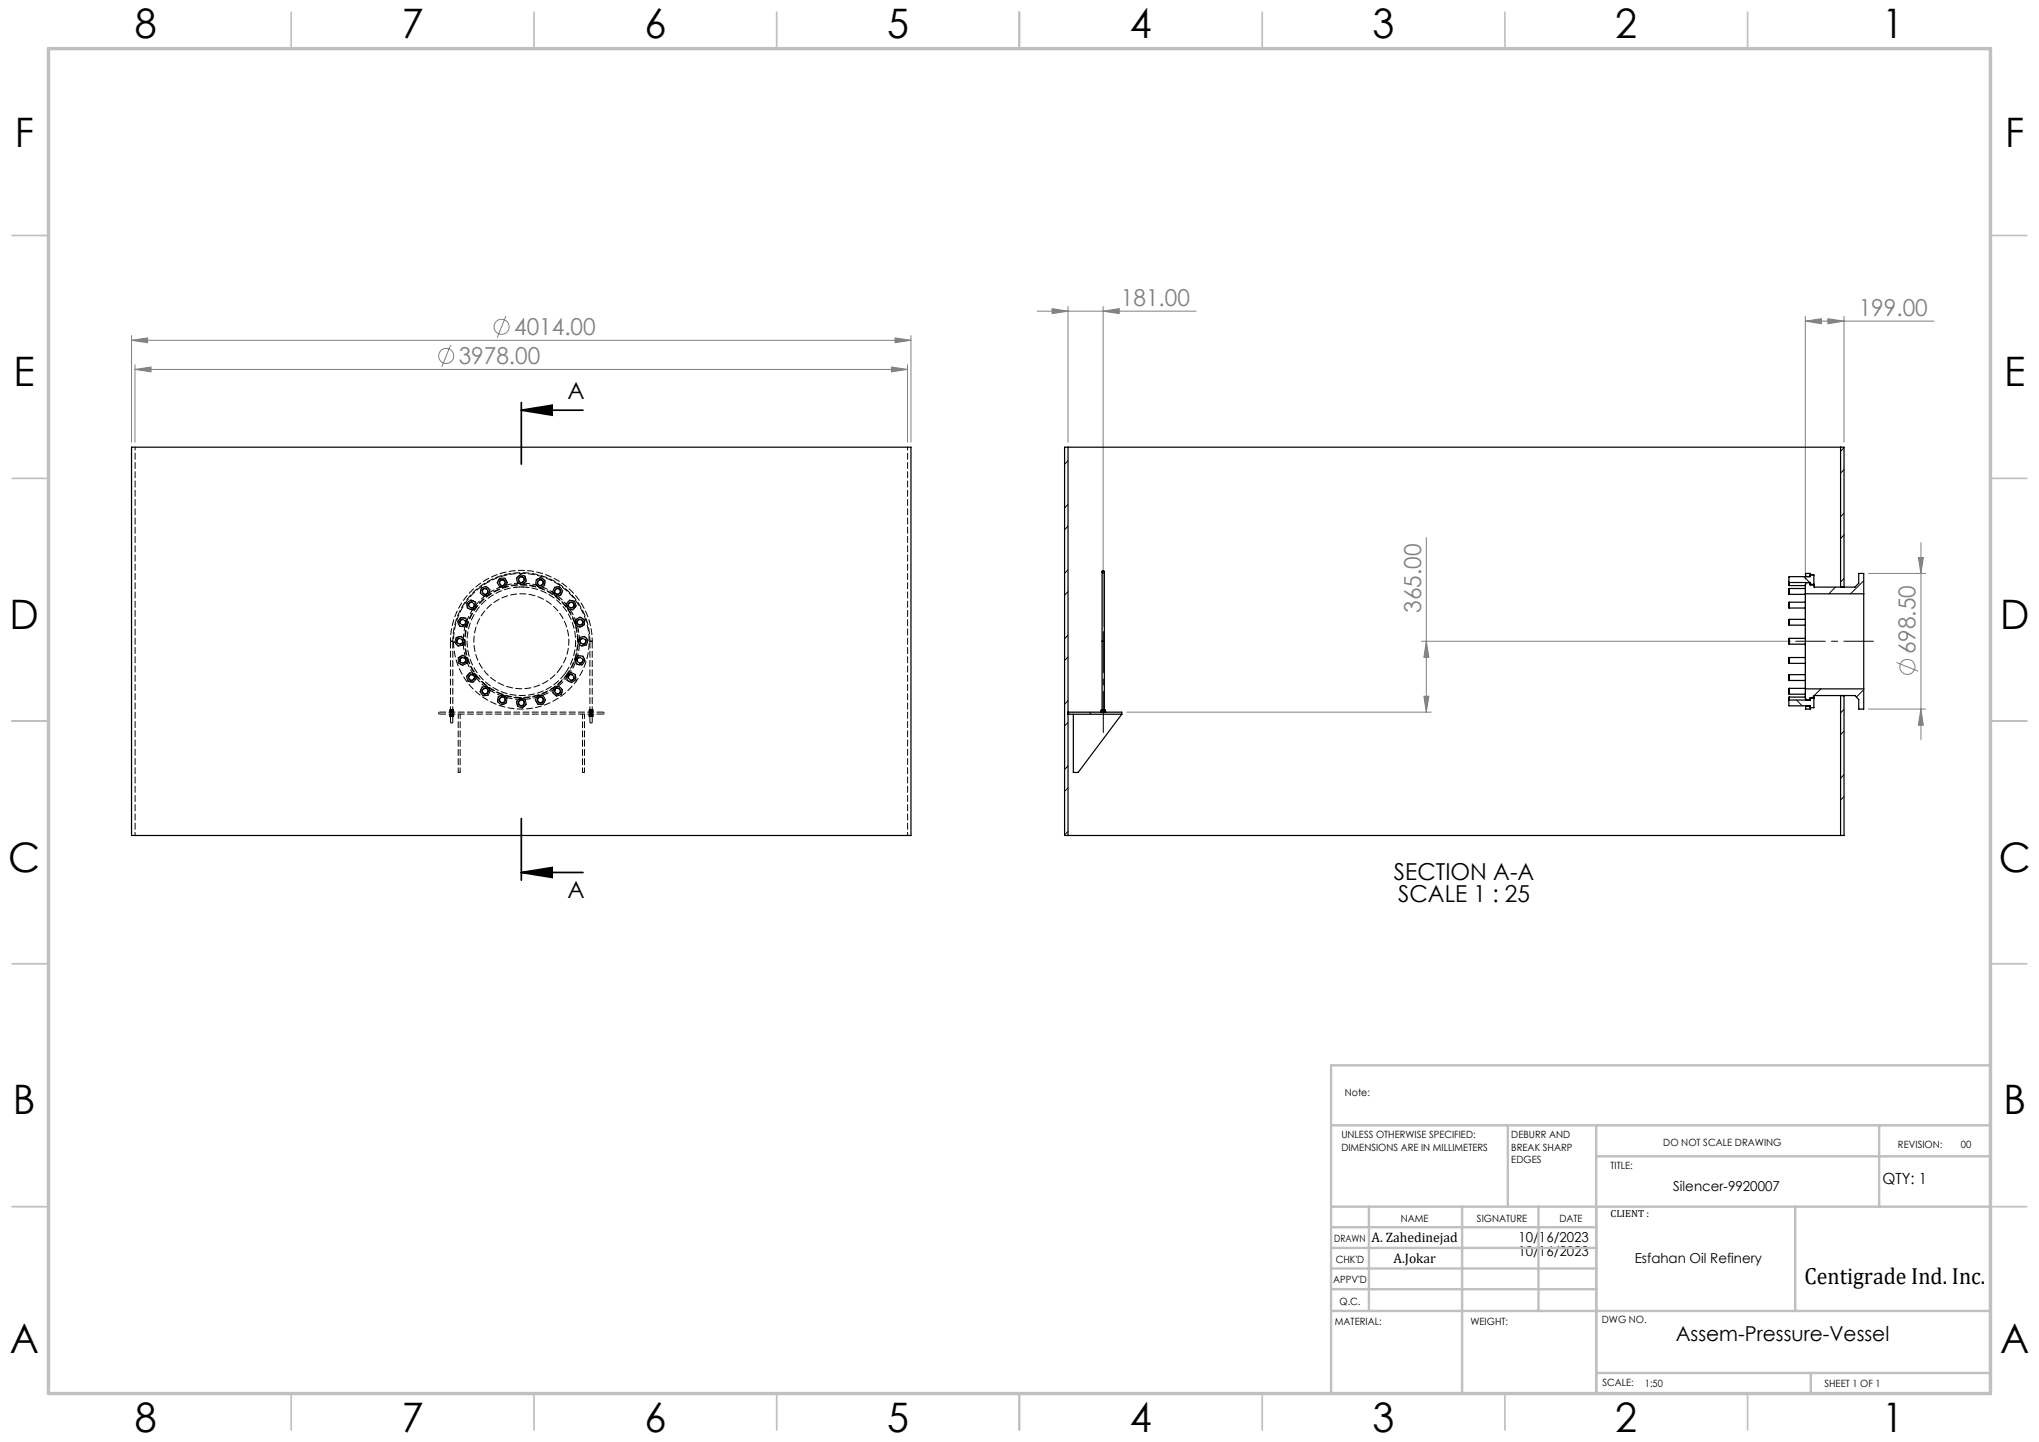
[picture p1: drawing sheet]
<svg xmlns="http://www.w3.org/2000/svg" width="420mm" height="297mm" viewBox="0 0 420 297" stroke-linecap="round" stroke-linejoin="round" font-family="sans-serif">
<g fill="none" stroke="#808080" stroke-width=".21">
<path d="M27.1 70.1l3.3-.5v1zM27.1 69.1v22M27.1 70.1h160.5M27.8 76.1l3.3-.5v1zM27.8 75.1v16M27.8 76.1h159.1M92.8 71.1l-1.8 4.4M104.2 65.1l-1.8 4.4M183.6 75.6l3.3 .5-3.3 .5zM184.4 69.6l3.2 .5-3.2 .5zM186.9 75.1v16M187.6 69.1v22"/>
<path d="M213.6 64.1h32.8M216.7 63.6l3.3 .5-3.3 .5zM220 63.1v28M227.2 64.1l3.3-.5v1zM227.2 63.1v66M371.9 66.1l3.3-.5v1.1zM371.9 65.2v54.2M371.9 66.1h26.5M376.5 65.6l3.3 .5-3.3 .6zM379.8 65.2v25.9M293.8 110.7v36M384.9 118.1h11.8"/>
<path d="M395.1 114.8h1.1l-.5 3.3zM395.7 111.8v40.6M292.8 132.1h76.1M293.8 132.1l.5 3.3h-1zM390.7 136.5l4.4 1.8M232.1 146.7h62.7M293.3 143.4h1l-.5 3.3zM384.9 146h11.8M395.7 146l.5 3.4h-1.1z"/>
<circle cx="91.9" cy="73.3" r="1.56"/>
<circle cx="103.3" cy="67.3" r="1.56"/>
<circle cx="392.9" cy="137.3" r="1.55"/>
</g>
<path d="M107.4 84.5l6.3-1v2zM107.4 84.5h12.7M107.4 82.9v12.7M107.4 179.7l6.3-1v2zM107.4 168.6v12.7M107.4 179.7h12.7" fill="none" stroke="#000" stroke-width=".35"/>
<path d="M227.3 130.1v20.8" fill="none" stroke="#000" stroke-width=".21" stroke-dasharray="15.2 1.3 1.3 1.3" stroke-dashoffset="6.7"/>
<path d="M385.9 132.1h-16" fill="none" stroke="#000" stroke-width=".21" stroke-dasharray="15.2 1.3 1.3 1.3" stroke-dashoffset="9.1"/>
<g fill="none" stroke="#c0c0c0" stroke-width=".35">
<path d="M60 2.5v7.5M110 2.5v7.5M160 2.5v7.5M210 2.5v7.5M260 2.5v7.5M310 2.5v7.5M360 2.5v7.5M2.5 48.5h7.5M410 48.5h7.5M2.5 98.5h7.5M410 98.5h7.5M2.5 148.5h7.5"/>
<path d="M410 148.5h7.5M2.5 198.5h7.5M410 198.5h7.5M2.5 248.5h7.5M410 248.5h7.5M60 287v7.5M110 287v7.5M160 287v7.5M210 287v7.5M260 287v7.5M310 287v7.5M360 287v7.5"/>
</g>
<g fill="none" stroke="#c0c0c0" stroke-width=".5">
<path d="M410 219.4h-135.8v67.4M274.2 231.8h135.8M310.6 231.8v16.7M328.8 231.8v55.2M328.8 238.2h81.2M387.1 231.8v16.7M274.2 248.5h135.8M274.2 257h54.6M274.2 252.8h54.6M282 248.5v21.5M301.2 248.5v38.3M316.9 248.5v21.5"/>
<path d="M369.8 248.5v21.5M274.2 265.5h54.6M274.2 261.3h54.6M274.2 270h135.8M328.8 282.8h81.2M373 282.8v4.2"/>
</g>
<path d="M10 10h400v277h-400z" fill="none" stroke="#c0c0c0" stroke-width=".7"/>
<path d="M107.4 84.5l6.3-1v2zM107.4 179.7l6.3-1v2z" fill="#000"/>
<g fill="#808080">
<path d="M183.6 75.6l3.3 .5-3.3 .5zM27.8 76.1l3.3-.5v1zM227.2 64.1l3.3-.5v1zM216.7 63.6l3.3 .5-3.3 .5z"/>
<path d="M27.1 70.1l3.3-.5v1zM184.4 69.6l3.2 .5-3.2 .5z"/>
<path d="M371.9 66.1l3.3-.5v1.1zM376.5 65.6l3.3 .5-3.3 .6z"/>
<path d="M395.1 114.8h1.1l-.5 3.3zM395.7 146l.5 3.4h-1.1zM293.8 132.1l.5 3.3h-1zM293.3 143.4h1l-.5 3.3z"/>
</g>
<g fill="none" stroke="#000" stroke-width=".25">
<path d="M27.1 92.1h160.5v80h-160.5zM220 92.1h159.1M220 92.1v80M220 92.1h-.7v80h.7M379.1 92.1v28.8M379.1 92.1h.7v28.8M227 117.7v14.4M227.5 117.7v14.4M368.5 119.9v.7M368.5 119.9v.1M368.5 120h4.4M368.5 120v.6"/>
<path d="M371.9 120h.1M371.9 118.7v.1M371.9 118.7v-.6h1v.6M371.9 118.7h1M372.9 118.7l-4.4 .1v1.1M373.6 118.4h-.7v.1M373.6 118.4l-.7 .1M373.6 118.4v.1M373.6 118.5v2M227 132.1h.5M227 132.1v14.2M227.5 132.1v14.2"/>
<path d="M368.5 121.2v1.2M368.5 124v1.2M368.5 127.6v1.2M368.5 131.5v1.2M368.5 139v1.2M368.5 135.4v1.2M368.5 121.2h3.4M368.5 122.4h3.4M368.5 120.6h3.4M368.5 124h3.4M368.5 125.2h3.4M368.5 127.6h3.4"/>
<path d="M368.5 128.8h3.4M368.5 131.5h3.4M368.5 132.7h3.4M368.5 139h3.4M368.5 135.4h3.4M368.5 136.6h3.4M371.9 122.3v19.6M371.9 122.3h12M371.9 120v2.3M371.9 120h1M372.9 120.3l.7 .1M372.9 120v.5h.8v.4h8.4l.8-.8v-2h1v4.2"/>
<path d="M372.9 120.3v.2M373.6 120.3v.2M373.6 120.3v.1M383.9 122.3v19.6M220 146.7h11.1v.4M220 147.1h11.1M221.1 147.1v12h1l9-12M226.8 146.3h.1M226.8 146.3v.4M226.9 146.7h.1M226.9 146.3h.2M226.9 146.3h.4"/>
<path d="M226.9 146.3h-.1M227.1 146.3v.4M227.3 146.3h-.2M227.3 146.3h.2M227.3 146.3h.3M227.5 146.3v.4M227.6 146.3h-.1M227.6 146.3v.4M227.6 146.3h.1M227.6 146.7h.1M368.5 144.3v1.1h4.4M368.5 141.8v1.2"/>
<path d="M368.5 143.6v.6M368.5 143.6v.7M368.5 141.8h3.4M368.5 143h3.4M368.5 143.6h3.4M368.5 140.2h3.4M368.5 144.2v.1M371.9 141.9v2.2M371.9 141.9h12M371.9 145.4h.1M371.9 144.1v.1M371.9 145.4v.6h1v-.6"/>
<path d="M371.9 144.1h1M371.9 145.4h1M372.9 144.1l-4.4 .1M372.9 143.8h.1M372.9 143.7v.2M372.9 143.8h.7M373.6 143.8h.1M373.6 143.8v.1M373.6 143.9v1.8h-.7M379.1 143.3v28.8M379.8 143.3v28.8h-.7M383.9 141.9v4.1h-1v-1.9l-.8-.8h-8.4v.4h-.8v.4"/>
<path d="M220 172.1h159.1"/>
<circle cx="227.2" cy="117.7" r=".25"/>
</g>
<g fill="none" stroke="#000" stroke-width=".21" stroke-dasharray="1.3 .6" stroke-dashoffset="-.1">
<path d="M103.5 119.5a.52 .52 0 0 1 .4 .7 .52 .52 0 0 1-.9 .1 .52 .52 0 0 1 .4-.8h.1M107.6 118.9a.52 .52 0 0 1 .2 .8 .52 .52 0 0 1-.9-.2 .52 .52 0 0 1 .6-.6h.1M111.6 119.6a.52 .52 0 0 1 0 .9 .52 .52 0 0 1-.8-.5 .52 .52 0 0 1 .7-.5l.1 .1M92.8 132.1v16.8M94.2 131.9a.52 .52 0 0 1 .9-.2 .52 .52 0 0 1-.2 .9 .52 .52 0 0 1-.7-.6v-.1M94.8 136a.52 .52 0 0 1 .7-.5 .52 .52 0 0 1 .1 .9 .52 .52 0 0 1-.8-.3v-.1M94.9 127.8a.52 .52 0 0 1 .9 .1 .52 .52 0 0 1-.5 .8 .52 .52 0 0 1-.5-.8l.1-.1M96.6 139.7a.52 .52 0 0 1 .6-.7 .52 .52 0 0 1 .3 .8 .52 .52 0 0 1-.8 0l-.1-.1M96.8 124.2a.52 .52 0 0 1 .8 .3 .52 .52 0 0 1-.6 .6 .52 .52 0 0 1-.3-.9h.1M99.8 121.3a.52 .52 0 0 1 .6 .6 .52 .52 0 0 1-.8 .3 .52 .52 0 0 1 .1-.9h.1M115.3 121.5a.52 .52 0 0 1-.4 .8 .52 .52 0 0 1-.5-.7 .52 .52 0 0 1 .8-.2l.1 .1M118 140a.52 .52 0 0 1-.9-.4 .52 .52 0 0 1 .7-.6 .52 .52 0 0 1 .2 .9v.1"/>
<path d="M118.2 124.4a.52 .52 0 0 1-.6 .7 .52 .52 0 0 1-.4-.8 .52 .52 0 0 1 .9 .1h.1M119.9 136.3a.52 .52 0 0 1-.9-.1 .52 .52 0 0 1 .5-.7 .52 .52 0 0 1 .4 .7v.1M120 128.2a.52 .52 0 0 1-.8 .4 .52 .52 0 0 1 0-.9 .52 .52 0 0 1 .8 .4v.1M120.6 132.2a.52 .52 0 0 1-.9 .2 .52 .52 0 0 1 .2-.8 .52 .52 0 0 1 .7 .6M121.5 132.1v16.8M93.3 148.9v-16.8M99.5 142.7a.52 .52 0 0 1 .3-.9 .52 .52 0 0 1 .6 .7 .52 .52 0 0 1-.8 .2h-.1M103.2 144.6a.52 .52 0 0 1 0-.9 .52 .52 0 0 1 .8 .5 .52 .52 0 0 1-.8 .4M107.2 145.3a.52 .52 0 0 1-.2-.9 .52 .52 0 0 1 .9 .2 .52 .52 0 0 1-.6 .7h-.1M111.3 144.7a.52 .52 0 0 1-.5-.8 .52 .52 0 0 1 .9-.1 .52 .52 0 0 1-.3 .9h-.1M115 142.8a.52 .52 0 0 1-.7-.5 .52 .52 0 0 1 .9-.4 .52 .52 0 0 1-.1 .9h-.1M122 148.9v-16.8"/>
</g>
<g fill="none" stroke="#000" stroke-width=".21" stroke-dasharray="1.3 .6" stroke-dashoffset=".7">
<path d="M103.5 119.4a.6 .6 0 0 1 .5 .9 .6 .6 0 0 1-1 0 .6 .6 0 0 1 .4-.9h.1M107.6 118.8a.6 .6 0 0 1 .2 1 .6 .6 0 0 1-1-.2 .6 .6 0 0 1 .7-.8h.1M111.7 119.5a.6 .6 0 0 1-.1 1 .6 .6 0 0 1-.9-.5 .6 .6 0 0 1 .9-.5h.1M94.1 131.9a.6 .6 0 0 1 1-.2 .6 .6 0 0 1-.2 .9 .6 .6 0 0 1-.8-.6v-.1M94.7 136a.6 .6 0 0 1 .9-.5 .6 .6 0 0 1 .1 1 .6 .6 0 0 1-1-.4v-.1M94.8 127.8a.6 .6 0 0 1 1 .1 .6 .6 0 0 1-.5 .8 .6 .6 0 0 1-.5-.8v-.1M96.5 139.7a.6 .6 0 0 1 .7-.8 .6 .6 0 0 1 .4 1 .6 .6 0 0 1-1-.1l-.1-.1M96.8 124.1a.6 .6 0 0 1 .9 .4 .6 .6 0 0 1-.8 .7 .6 .6 0 0 1-.2-1l.1-.1M99.7 121.2a.6 .6 0 0 1 .8 .7 .6 .6 0 0 1-.9 .4 .6 .6 0 0 1 .1-1v-.1M115.3 121.4a.6 .6 0 0 1-.4 1 .6 .6 0 0 1-.6-.8 .6 .6 0 0 1 1-.2M118.2 124.4a.6 .6 0 0 1-.6 .8 .6 .6 0 0 1-.4-.9 .6 .6 0 0 1 1 0v.1M120 136.4a.6 .6 0 0 1-1.1-.1 .6 .6 0 0 1 .6-.9 .6 .6 0 0 1 .5 .9v.1"/>
<path d="M120.1 128.2a.6 .6 0 0 1-.9 .5 .6 .6 0 0 1-.1-1 .6 .6 0 0 1 1 .4v.1M120.7 132.3a.6 .6 0 0 1-1 .2 .6 .6 0 0 1 .2-1 .6 .6 0 0 1 .8 .7v.1M99.4 142.7a.6 .6 0 0 1 .4-.9 .6 .6 0 0 1 .7 .7 .6 .6 0 0 1-1 .3l-.1-.1M103.1 144.6a.6 .6 0 0 1 .1-1 .6 .6 0 0 1 .9 .6 .6 .6 0 0 1-.9 .5l-.1-.1M107.2 145.3a.6 .6 0 0 1-.2-.9 .6 .6 0 0 1 1 .2 .6 .6 0 0 1-.7 .8l-.1-.1M111.3 144.8a.6 .6 0 0 1-.5-.9 .6 .6 0 0 1 1-.1 .6 .6 0 0 1-.4 .9l-.1 .1M115 142.9a.6 .6 0 0 1-.7-.6 .6 .6 0 0 1 .9-.4 .6 .6 0 0 1-.1 1h-.1M118 140a.6 .6 0 0 1-.9-.4 .6 .6 0 0 1 .7-.6 .6 .6 0 0 1 .3 1h-.1"/>
</g>
<g fill="none" stroke="#000" stroke-width=".21" stroke-dasharray="1.3 .6" stroke-dashoffset=".5">
<path d="M107.2 120a.64 .64 0 0 1-.3-1.1 .64 .64 0 0 1 1.1 .3 .64 .64 0 0 1-.7 .8h-.1M107.9 119.7a.63 .63 0 0 1-1.1 0 .63 .63 0 0 1 .6-1 .63 .63 0 0 1 .6 1h-.1M93 132.1h.3h-.5h.2M95.2 132.4a.63 .63 0 0 1-1.1 0 .63 .63 0 0 1 .6-1 .63 .63 0 0 1 .6 1h-.1M95.3 132.3a.64 .64 0 0 1-1.1 .2 .64 .64 0 0 1 .3-1 .64 .64 0 0 1 .8 .7v.1M95.8 128.5a.63 .63 0 0 1-1.1-.1 .63 .63 0 0 1 .6-.9 .63 .63 0 0 1 .6 .9l-.1 .1M95.8 136.4a.63 .63 0 0 1-1.1-.1 .63 .63 0 0 1 .6-.9 .63 .63 0 0 1 .6 .9l-.1 .1M95.8 128.5a.64 .64 0 0 1-1.1-.1 .64 .64 0 0 1 .6-.9 .64 .64 0 0 1 .6 .9l-.1 .1M96 136a.64 .64 0 0 1-1 .6 .64 .64 0 0 1-.1-1.1 .64 .64 0 0 1 1 .4l.1 .1M97.5 125.1a.64 .64 0 0 1-1-.4 .64 .64 0 0 1 .8-.7 .64 .64 0 0 1 .3 1.1h-.1M97.6 125a.63 .63 0 0 1-1.1-.1 .63 .63 0 0 1 .6-.9 .63 .63 0 0 1 .6 .9l-.1 .1M97.6 139.9a.63 .63 0 0 1-1.1-.1 .63 .63 0 0 1 .6-.9 .63 .63 0 0 1 .6 .9l-.1 .1"/>
<path d="M97.7 139.3a.64 .64 0 0 1-.7 .9 .64 .64 0 0 1-.4-1 .64 .64 0 0 1 1.1 .1M100.1 122.4a.64 .64 0 0 1-.8-.7 .64 .64 0 0 1 1-.4 .64 .64 0 0 1-.1 1.1h-.1M100.4 122.2a.63 .63 0 0 1-1-.1 .63 .63 0 0 1 .5-.9 .63 .63 0 0 1 .6 .9l-.1 .1M103.5 120.6a.64 .64 0 0 1-.6-.9 .64 .64 0 0 1 1.1-.1 .64 .64 0 0 1-.4 1h-.1M104 120.4a.63 .63 0 0 1-1.1-.1 .63 .63 0 0 1 .6-.9 .63 .63 0 0 1 .5 .9v.1M110.9 120.5a.64 .64 0 0 1 .1-1.1 .64 .64 0 0 1 1 .6 .64 .64 0 0 1-1 .6l-.1-.1M111.8 120.4a.63 .63 0 0 1-1.1-.1 .63 .63 0 0 1 .6-.9 .63 .63 0 0 1 .6 .9l-.1 .1M114.3 122.2a.64 .64 0 0 1 .5-1 .64 .64 0 0 1 .7 .8 .64 .64 0 0 1-1.1 .2h-.1M115.4 122.2a.63 .63 0 0 1-1.1-.1 .63 .63 0 0 1 .6-.9 .63 .63 0 0 1 .5 .9v.1M116.8 138.9a11.6 11.6 0 0 0-7.9-18.3 11.6 11.6 0 0 0-12.3 15.7 11.6 11.6 0 0 0 19.7 3.2l.5-.6M117.1 124.8a.64 .64 0 0 1 .7-.8 .64 .64 0 0 1 .4 1 .64 .64 0 0 1-1.1-.1v-.1M117.3 139a.64 .64 0 0 1 1 .4 .64 .64 0 0 1-.8 .7 .64 .64 0 0 1-.3-1l.1-.1"/>
<path d="M118.2 139.9a.63 .63 0 0 1-1.1-.1 .63 .63 0 0 1 .6-.9 .63 .63 0 0 1 .5 .9v.1M118.2 125a.63 .63 0 0 1-1.1-.1 .63 .63 0 0 1 .6-.9 .63 .63 0 0 1 .5 .9v.1M118.8 128.2a.64 .64 0 0 1 1-.6 .64 .64 0 0 1 0 1.1 .64 .64 0 0 1-1-.5M119 135.6a.64 .64 0 0 1 1 .1 .64 .64 0 0 1-.5 .9 .64 .64 0 0 1-.6-.9l.1-.1M119.5 131.9a.64 .64 0 0 1 1-.3 .64 .64 0 0 1-.2 1.1 .64 .64 0 0 1-.8-.7v-.1M120 136.4a.63 .63 0 0 1-1.1-.1 .63 .63 0 0 1 .6-.9 .63 .63 0 0 1 .5 .9v.1M120 128.5a.63 .63 0 0 1-1.1-.1 .63 .63 0 0 1 .6-.9 .63 .63 0 0 1 .5 .9v.1M120.6 132.4a.63 .63 0 0 1-1.1 0 .63 .63 0 0 1 .6-1 .63 .63 0 0 1 .6 1h-.1M121.7 132.1h-.2h.5h-.3M100.4 142.7a.63 .63 0 0 1-1-.1 .63 .63 0 0 1 .5-.9 .63 .63 0 0 1 .6 .9l-.1 .1M100.4 142a.64 .64 0 0 1-.4 1 .64 .64 0 0 1-.7-.9 .64 .64 0 0 1 1.1-.2v.1M103.8 143.6a.64 .64 0 0 1 0 1.1 .64 .64 0 0 1-1-.6 .64 .64 0 0 1 1-.5"/>
<path d="M104 144.5a.63 .63 0 0 1-1.1-.1 .63 .63 0 0 1 .6-.9 .63 .63 0 0 1 .5 .9v.1M107.6 144.2a.64 .64 0 0 1 .2 1 .64 .64 0 0 1-1-.2 .64 .64 0 0 1 .7-.9l.1 .1M107.9 145.1a.63 .63 0 0 1-1.1 0 .63 .63 0 0 1 .6-1 .63 .63 0 0 1 .6 1h-.1M111.3 143.5a.64 .64 0 0 1 .6 .9 .64 .64 0 0 1-1.1 .1 .64 .64 0 0 1 .4-1h.1M111.8 144.5a.63 .63 0 0 1-1.1-.1 .63 .63 0 0 1 .6-.9 .63 .63 0 0 1 .6 .9l-.1 .1M114.7 141.7a.64 .64 0 0 1 .8 .8 .64 .64 0 0 1-1 .4 .64 .64 0 0 1 .1-1.1l.1-.1M115.4 142.7a.63 .63 0 0 1-1.1-.1 .63 .63 0 0 1 .6-.9 .63 .63 0 0 1 .5 .9v.1"/>
</g>
<g fill="none" stroke="#000" stroke-width=".21" stroke-dasharray="1.3 .6" stroke-dashoffset=".6">
<path d="M27.8 92.1v80M95.6 132.4a.92 .92 0 0 0-1.1-1.2 .92 .92 0 0 0-.5 1.4 .92 .92 0 0 0 1.5-.1l.1-.1M96.1 128.7a.92 .92 0 0 0-.7-1.5 .92 .92 0 0 0-1 1.3 .92 .92 0 0 0 1.6 .3l.1-.1M96.2 136a.92 .92 0 0 0-1.3-.8 .92 .92 0 0 0-.1 1.6 .92 .92 0 0 0 1.4-.7v-.1M97.7 125.4a.92 .92 0 0 0-.2-1.6 .92 .92 0 0 0-1.3 .8 .92 .92 0 0 0 1.4 .8h.1M98 139.3a.92 .92 0 0 0-1.5-.4 .92 .92 0 0 0 .3 1.5 .92 .92 0 0 0 1.2-1v-.1M100.2 122.7a.92 .92 0 0 0 .4-1.6 .92 .92 0 0 0-1.6 .4 .92 .92 0 0 0 1.1 1.2h.1M103.5 120.9a.92 .92 0 0 0 .8-1.3 .92 .92 0 0 0-1.6-.1 .92 .92 0 0 0 .6 1.4h.2M107.1 120.2a.92 .92 0 0 0 1.2-1 .92 .92 0 0 0-1.5-.6 .92 .92 0 0 0 .2 1.6h.1M110.8 120.7a.92 .92 0 0 0 1.4-.6 .92 .92 0 0 0-1.2-1 .92 .92 0 0 0-.3 1.6h.1M114.1 122.3a.92 .92 0 0 0 1.6-.1 .92 .92 0 0 0-.9-1.3 .92 .92 0 0 0-.8 1.3l.1 .1M116.8 124.9a.92 .92 0 0 0 1.5 .4 .92 .92 0 0 0-.4-1.6 .92 .92 0 0 0-1.1 1.1v.1"/>
<path d="M117.1 138.8a.92 .92 0 0 0 .2 1.6 .92 .92 0 0 0 1.3-.9 .92 .92 0 0 0-1.4-.8l-.1 .1M118.5 128.2a.92 .92 0 0 0 1.4 .8 .92 .92 0 0 0 .1-1.6 .92 .92 0 0 0-1.4 .6l-.1 .2M118.7 135.5a.92 .92 0 0 0 .6 1.4 .92 .92 0 0 0 1-1.2 .92 .92 0 0 0-1.5-.3l-.1 .1M119.2 131.8a.92 .92 0 0 0 1 1.2 .92 .92 0 0 0 .6-1.5 .92 .92 0 0 0-1.5 .2l-.1 .1M122 132.1a14.6 14.6 0 0 0-14.6-14.6 14.6 14.6 0 0 0-14.6 14.6M100.7 141.8a.92 .92 0 0 0-1.6 .1 .92 .92 0 0 0 .8 1.4 .92 .92 0 0 0 .8-1.4v-.1M104 143.4a.92 .92 0 0 0-1.4 .6 .92 .92 0 0 0 1.2 1 .92 .92 0 0 0 .3-1.5l-.1-.1M107.7 143.9a.92 .92 0 0 0-1.2 1 .92 .92 0 0 0 1.4 .6 .92 .92 0 0 0-.1-1.6h-.1M111.3 143.2a.92 .92 0 0 0-.8 1.4 .92 .92 0 0 0 1.6 .1 .92 .92 0 0 0-.7-1.5h-.1M114.6 141.5a.92 .92 0 0 0-.4 1.5 .92 .92 0 0 0 1.5-.4 .92 .92 0 0 0-1-1.2l-.1 .1M118.7 140.3a14 14 0 0 0-9.6-22.1 14 14 0 0 0-14.7 19 14 14 0 0 0 23.7 3.8l.6-.7M186.9 172.1v-80"/>
</g>
<g fill="none" stroke="#000" stroke-width=".21" stroke-dasharray="1.3 .6">
<path d="M102.4 120l.3 .5M102.7 119.5l-.3 .5M102.9 119.1l-.2 .4M103.5 119.1h-.6M104 119.1h-.5M104.3 119.5l-.3-.4M104.5 120l-.2-.5M106.4 119l.1 .6M106.5 119.6l.1 .5M106.8 118.7l-.4 .3M107.2 118.3l-.4 .4M107.7 118.5l-.5-.2"/>
<path d="M108.2 118.7l-.5-.2M108.3 119.2l-.1-.5M108.4 119.7l-.1-.5M110.4 119.9l-.1 .5M110.5 119.4l-.1 .5M110.9 119.2l-.4 .2M111.4 118.9l-.5 .3M111.9 119.3l-.5-.4M112.3 119.6l-.4-.3M93.7 132.3l.3 .4M93.8 131.8l-.1 .5M94 131.3l-.2 .5"/>
<path d="M94 132.7l.4 .4M94.3 128l.2 .5M94.4 133.1l.5-.1M94.4 136.5l.5 .3M94.4 136v.5M94.4 135.5v.5M94.5 128.5l.2 .5M94.5 131.2l-.5 .1M94.6 127.6l-.3 .4M94.7 129l.5 .1M94.9 136.8l.4 .3M94.9 135.2l-.5 .3"/>
<path d="M94.9 127.2l-.3 .4M94.9 133l.5-.1M95 131.1l-.5 .1M95.2 129.1h.5M95.3 137.1l.5-.3M95.3 134.9l-.4 .3M95.4 131.5l-.4-.4M95.4 132.9l.2-.5M95.4 127.2h-.5M95.6 132.4l.1-.5M95.7 131.9l-.3-.4M95.7 129.1l.4-.4"/>
<path d="M95.8 136.8l.4-.3M95.8 135.2l-.5-.3M95.9 127.3l-.5-.1M96.1 128.7l.3-.4M96.1 139.3l.1 .5M96.1 124.2l.1 .5M96.2 127.8l-.3-.5M96.2 124.7l.1 .5M96.2 136.5v-.5M96.2 136v-.5M96.2 135.5l-.4-.3M96.2 139.8l.2 .5"/>
<path d="M96.3 125.2l.4 .3M96.4 128.3l-.2-.5M96.4 138.9l-.3 .4M96.6 123.9l-.5 .3M96.7 125.5l.5 .2M96.8 138.5l-.4 .4M97 123.6l-.4 .3M97.2 125.7l.5-.3M97.3 138.6l-.5-.1M97.5 123.8l-.5-.2M97.7 125.4l.4-.4M97.8 138.8l-.5-.2"/>
<path d="M98 124l-.5-.2M98 139.3l-.2-.5M98 124.5v-.5M98.1 125l-.1-.5M98.2 139.8l-.2-.5M98.9 122.1l.4 .4M99 121.6l-.1 .5M99.1 121.1l-.1 .5M99.3 122.5l.4 .3M99.6 120.9l-.5 .2M99.7 122.8l.5-.1M100.1 120.8l-.5 .1"/>
<path d="M100.2 122.7l.5-.2M100.5 121.1l-.4-.3M100.7 122.5l.1-.5M100.8 122l.1-.5M100.9 121.5l-.4-.4M102.7 120.5l.2 .4M102.9 120.9h.6M103.5 120.9h.5M104 120.9l.3-.4M104.3 120.5l.2-.5M106.6 120.1l.5 .1M107.1 120.2l.5 .2"/>
<path d="M107.6 120.4l.4-.3M108 120.1l.4-.4M110.3 120.4l.5 .3M110.8 120.7l.4 .4M111.2 121.1l.5-.3M111.7 120.8l.5-.2M112.2 120.6v-.5M112.2 120.1l.1-.5M113.8 121.9l.3 .4M114 121.4l-.2 .5M114.1 122.3l.3 .5M114.2 120.9l-.2 .5"/>
<path d="M114.4 122.8l.6-.1M114.8 120.9h-.6M115 122.7h.5M115.3 120.8l-.5 .1M115.5 122.7l.2-.5M115.6 121.3l-.3-.5M115.7 122.2l.2-.5M115.9 121.7l-.3-.4M116.5 138.6l-.1 .1M116.6 124.4l.2 .5M116.7 139.1v.5M116.7 139.6l.1 .6"/>
<path d="M116.8 124.9l.2 .5M117 125.4l.5 .1M117 124l-.4 .4M117.1 138.8l-.4 .3M117.3 123.6l-.3 .4M117.5 125.5l.5 .1M117.6 138.5l-.5 .3M117.9 123.7l-.6-.1M118 125.6l.3-.4M118 138.7l-.4-.2M118.3 125.2l.4-.4M118.4 123.8l-.5-.1"/>
<path d="M118.4 135.9l.2 .5M118.5 138.9l-.5-.2M118.5 124.3l-.1-.5M118.5 128.2v.5M118.5 128.7l.5 .2M118.5 127.6v.6M118.6 139.4l-.1-.5M118.6 136.4l.2 .5M118.6 140v-.6M118.7 124.8l-.2-.5M118.7 135.5l-.3 .4M118.8 136.9h.6"/>
<path d="M119 128.9l.5 .3M119 127.4l-.5 .2M119 135l-.3 .5M119.1 132.3l.3 .4M119.2 131.8l-.1 .5M119.4 136.9l.5 .1M119.4 131.3l-.2 .5M119.4 132.7l.4 .4M119.5 129.2l.4-.3M119.5 127.1l-.5 .3M119.6 135.1l-.6-.1M119.8 133.1l.5-.1"/>
<path d="M119.9 131.2l-.5 .1M119.9 137l.3-.5M119.9 128.9l.5-.2M119.9 127.4l-.4-.3M120.1 135.1h-.5M120.2 136.5l.3-.4M120.3 133l.5-.1M120.3 135.6l-.2-.5M120.4 127.6l-.5-.2M120.4 128.2v-.6M120.4 128.7v-.5M120.4 131.1l-.5 .1"/>
<path d="M120.5 136.1l-.2-.5M120.8 131.5l-.4-.4M120.8 132.9l.2-.5M121 132.4l.1-.5M121.1 131.9l-.3-.4M90.4 147.1v-.4M92.6 147.5h.1M92.6 147.1v.4M92.6 146.7h.1M92.6 146.7v-.4M92.6 146.3l.2-.1M92.7 147.5h.1"/>
<path d="M92.7 147.1h.1M92.7 146.7h.1M92.7 146.2l-.1 .1M92.7 146.7h.2M92.7 146.7v-.4M92.7 146.3v-.1M92.7 147.5h.3M92.7 147.1h-.1M92.8 146.7h.5M92.8 148.9h.2M92.8 147.1h.1M92.8 146.2v.1"/>
<path d="M92.8 146.7h.1M92.8 146.7v.4M92.8 146.2l.2 .1M92.8 147.5h.2M92.8 147.1h-.1M92.8 147.1v.4M92.8 147.5h.4M92.8 146.6h.2M92.8 147.5h.1M92.8 146.6v.1M92.8 146.3v.3M92.9 146.2l-.2 .1"/>
<path d="M92.9 146.7h.2M92.9 146.2h-.2M93 146.6h.2M93 146.7v-.4M93 147.5h.3M93 147.5h.2M93 147.1h-.2M93 148.9h.3M93.1 146.7h.1M93.1 146.7v-.4M93.1 146.3l-.2-.1M93.2 146.2l-.2 .1"/>
<path d="M93.2 147.1h-.2M93.2 146.3h-.4M93.2 147.1h.1M93.2 147.5v-.4M93.2 146.3l.1-.1M93.2 146.6v-.3M93.2 147.5h.1M93.2 147.1v.4M93.2 146.7h.2M93.2 146.2l-.1 .1M93.2 146.2h-.3M93.3 147.1h-.5"/>
<path d="M93.3 147.5h-.1M93.3 147.1h.1M93.3 146.7l-.1-.1M93.3 146.7h.1M93.3 147.1v-.4M93.3 147.1h-.1M93.3 147.5h.1M93.4 146.3v-.1M93.4 146.3l-.2-.1M93.4 146.7v-.4M93.4 146.2v.1M93.4 146.2h-.2"/>
<path d="M93.4 147.1h.1M93.4 147.5h.1M93.4 146.7h.1M93.4 147.1h-.1M93.4 147.1v.4M94.4 159.1h.4M96.4 140.3l.5 .1M96.9 140.4l.5 .1M97.4 140.5l.4-.3M97.8 140.2l.4-.4M98.9 142.5l.3 .4M99.1 142l-.2 .5"/>
<path d="M99.2 142.9l.3 .4M99.3 141.5l-.2 .5M99.5 143.3h.5M99.8 141.4l-.5 .1M100 143.3l.5-.1M100.4 141.4h-.6M100.5 143.2l.3-.5M100.7 141.8l-.3-.4M100.8 142.7l.2-.5M101 142.2l-.3-.4M102.5 144.6l.4 .3M102.5 144.1v.5"/>
<path d="M102.6 143.5v.6M102.9 144.9l.5 .3M103.1 143.3l-.5 .2M103.4 145.2l.4-.2M103.6 143.1l-.5 .2M103.8 145l.5-.2M104 143.4l-.4-.3M104.3 144.8l.1-.6M104.4 144.2v-.5M104.4 143.7l-.4-.3M106.4 144.4l.1 .6M106.5 145l.1 .5"/>
<path d="M106.6 145.5l.5 .1M106.8 144.1l-.4 .3M107.1 145.6l.5 .2M107.2 143.7l-.4 .4M107.6 145.8l.4-.3M107.7 143.9l-.5-.2M108 145.5l.4-.4M108.2 144.1l-.5-.2M108.3 144.6l-.1-.5M108.4 145.1l-.1-.5M110.3 144.2l.2 .4M110.5 143.7l-.2 .5"/>
<path d="M110.5 144.6l.3 .5M110.8 145.1h.5M110.8 143.2l-.3 .5M111.3 145.1h.5M111.3 143.2h-.5M111.8 143.2h-.5M111.8 145.1l.3-.5M112.1 144.6l.3-.4M112.1 143.7l-.3-.5M112.4 144.2l-.3-.5M113.8 142.7l.4 .3M114 142.2l-.2 .5"/>
<path d="M114.1 141.6l-.1 .6M114.2 143l.4 .4M114.6 141.5l-.5 .1M114.6 143.4l.5-.2M115.1 141.3l-.5 .2M115.1 143.2l.5-.1M115.5 141.7l-.4-.4M115.6 143.1l.2-.6M115.8 142.5l.1-.5M115.9 142l-.4-.3M116.8 140.2l.5 .2M117.3 140.4l.5 .2"/>
<path d="M117.8 140.6l.4-.3M118.2 140.3l.4-.3M120 159.1h.4M121.3 147.5h.2M121.3 147.1v.4M121.4 147.5h.1M121.4 146.7h.1M121.4 146.7v-.4M121.4 146.3l.1-.1M121.4 147.1h.1M121.4 146.2v.1M121.4 147.5h-.1"/>
<path d="M121.4 146.7h.2M121.4 146.3v-.1M121.5 147.1h-.2M121.5 147.5h.1M121.5 147.5h-.1M121.5 147.1v.4M121.5 146.7h.5M121.5 146.2v.1M121.5 146.7h.1M121.5 147.1h.1M121.5 146.7v.4M121.5 146.2l.2 .1"/>
<path d="M121.5 146.6h.2M121.5 147.5h.3M121.5 146.6v.1M121.5 146.3v.3M121.6 147.1h-.1M121.6 147.1v.4M121.6 147.1h.2M121.6 146.2l-.2 .1M121.6 146.7h.2M121.6 146.2h-.2M121.7 146.6h.3M121.7 146.7v-.4"/>
<path d="M121.7 147.5h-.2M121.7 148.9h-.2M121.8 147.5h.2M121.8 147.1h-.3M121.8 147.5h-.2M121.8 147.5h-.3M121.8 147.1h.2M121.8 147.5h.3M121.8 146.7h.2M121.8 146.7v-.4M121.8 146.3l-.2-.1M121.9 146.2l-.2 .1"/>
<path d="M121.9 147.5h-.2M121.9 147.1v.4M122 146.3h-.5M122 147.1h-.5M122 146.3v-.1M122 146.6v-.3M122 147.1h.1M122 147.5v-.4M122 146.7h.1M122 146.2l-.2 .1M122 146.2h-.4M122 147.1h-.2"/>
<path d="M122 148.9h-.3M122 146.7v-.1M122 147.5h.1M122 147.1v-.4M122 147.1v.4M122 147.5h-.2M122 147.5h-.1M122.1 146.3v-.1M122.1 146.3l-.2-.1M122.1 146.7v-.4M122.1 147.5h.1M122.1 147.1h-.1"/>
<path d="M122.1 146.2v.1M122.1 146.2h-.1M122.1 146.7h.1M122.1 147.1h.1M122.1 146.3l-.1-.1M122.2 147.1h-.1M122.2 147.1v.4M122.2 147.5h-.2M124.4 147.1v-.4"/>
</g>
<path d="M94.4 159.1v-12M94.8 159.1v-12M120 159.1v-12M120.4 159.1v-12" fill="none" stroke="#000" stroke-width=".21" stroke-dasharray="1.3 .6" stroke-dashoffset=".3"/>
<path d="M116.4 138.6a11.2 11.2 0 0 0-7.6-17.6 11.2 11.2 0 0 0-11.8 15.1 11.2 11.2 0 0 0 18.9 3.2l.5-.7M124.4 147.1h-34M124.4 146.7h-34" fill="none" stroke="#000" stroke-width=".21" stroke-dasharray="1.3 .6" stroke-dashoffset="-.2"/>
<path d="M93.3 132.1a14.1 14.1 0 0 1 14.1-14.1 14.1 14.1 0 0 1 14.1 14.1M115.3 137.8a9.8 9.8 0 0 0-6.6-15.4 9.8 9.8 0 0 0-10.4 13.2 9.8 9.8 0 0 0 16.5 2.8l.5-.6" fill="none" stroke="#000" stroke-width=".21" stroke-dasharray="1.3 .6" stroke-dashoffset=".4"/>
<path d="M116.8 138.9a11.7 11.7 0 0 0-7.9-18.4 11.7 11.7 0 0 0-12.4 15.8 11.7 11.7 0 0 0 19.8 3.3l.5-.7" fill="none" stroke="#000" stroke-width=".21" stroke-dasharray="1.3 .6" stroke-dashoffset=".1"/>
<path d="M117.1 139.1a12 12 0 0 0-8.2-18.9 12 12 0 0 0-12.7 16.2 12 12 0 0 0 20.4 3.4l.5-.7" fill="none" stroke="#000" stroke-width=".21" stroke-dasharray="1.3 .6" stroke-dashoffset=".2"/>
<path d="M105.9 121l1.5-.1M107.4 120.9l1.6 .1" fill="none" stroke="#000" stroke-width=".21" stroke-dasharray="1.3 .6" stroke-dashoffset=".8"/>
<g fill="none" stroke="#000" stroke-width=".21">
<path d="M220 94.9l-.7 .7M379.8 92.2l-.7 .8M379.8 96.7l-.7 .7M220 103.9l-.7 .7M220 117.4l-.7 .7M220 108.4l-.7 .7M371.6 118.8l1.2 1.2M379.8 105.7l-.7 .7M379.8 119.2l-.7 .7M379.8 110.2l-.7 .7M383.9 119.6l-2.7 2.7M220 130.8l-.7 .7"/>
<path d="M220 121.8l-.7 .8M220 135.3l-.7 .7M372.9 120.1l.2 .3M378.1 120.9l-1.4 1.4M220 144.3l-.7 .7M220 157.8l-.7 .7M220 148.8l-.7 .7M220 146.8l.3 .3M224.4 146.7l.4 .4M370 144.2l1.2 1.2M372.9 144.1h-.1M373.7 143.3l-.4 .4"/>
<path d="M375.1 141.9l-1.4 1.4M379.8 146.1l-.7 .7M379.8 159.6l-.7 .7M379.8 150.6l-.7 .7M383.9 142.1l-1.5 1.5M220 171.2l-.7 .8M220 162.3l-.7 .7M379.8 164.1l-.7 .7"/>
</g>
<g font-size="8.4">
<text x="27.7" y="7.9">8</text>
<text x="82.7" y="7.9">7</text>
<text x="132.7" y="7.9">6</text>
<text x="182.7" y="7.9">5</text>
<text x="232.7" y="7.9">4</text>
<text x="282.7" y="7.9">3</text>
<text x="332.7" y="7.9">2</text>
<text x="387.7" y="7.9">1</text>
<text x="3" y="30.3">F</text>
<text x="413" y="30.3">F</text>
<text x="2.8" y="79.5">E</text>
<text x="412.8" y="79.5">E</text>
<text x="2" y="129.5">D</text>
<text x="412" y="129.5">D</text>
<text x="1.7" y="179.5">C</text>
<text x="411.7" y="179.5">C</text>
<text x="2.7" y="229.5">B</text>
<text x="412.7" y="229.5">B</text>
<text x="2" y="278.8">A</text>
<text x="412" y="278.8">A</text>
<text x="27.7" y="294.9">8</text>
<text x="82.7" y="294.9">7</text>
<text x="132.7" y="294.9">6</text>
<text x="182.7" y="294.9">5</text>
<text x="232.7" y="294.9">4</text>
<text x="282.7" y="294.9">3</text>
<text x="332.7" y="294.9">2</text>
<text x="387.7" y="294.9">1</text>
</g>
<g font-size="4.8" fill="#808080">
<text x="230.9" y="63">181.00</text>
<text x="382.9" y="65.1">199.00</text>
<text x="105.9" y="68.9">4014.00</text>
<text x="94.5" y="74.9">3978.00</text>
<text x="292.7" y="126.2" transform="rotate(-90 292.7 126.2)">365.00</text>
<text x="394.6" y="134.8" transform="rotate(-90 394.6 134.8)">698.50</text>
</g>
<g font-size="4.8">
<text x="116.9" y="82.2">A</text>
<text x="116.9" y="185">A</text>
<text x="287.1" y="181.3">SECTION A-A</text>
<text x="288" y="185.8">SCALE 1 : 25</text>
<text x="371.7" y="264.5">Centigrade Ind. Inc.</text>
</g>
<text font-size="4.2" x="345.2" y="276.1">Assem-Pressure-Vessel</text>
<text font-size="3.2" x="387.7" y="243.9">QTY: 1</text>
<g font-size="2.8">
<text x="344.7" y="245.3">Silencer-9920007</text>
<text x="282.5" y="255.9">A. Zahedinejad</text>
<text x="312.8" y="255.9">10/16/2023</text>
<text x="287" y="260.1">A.Jokar</text>
<text x="312.8" y="258.7">10/16/2023</text>
<text x="336.7" y="260.1">Esfahan Oil Refinery</text>
</g>
<g font-size="2.1">
<text x="277" y="225.8">Note:</text>
<text x="276.3" y="234.5">UNLESS OTHERWISE SPECIFIED:</text>
<text x="276.3" y="237">DIMENSIONS ARE IN MILLIMETERS</text>
<text x="311.3" y="234.5">DEBURR AND</text>
<text x="311.3" y="237">BREAK SHARP</text>
<text x="311.3" y="239.5">EDGES</text>
<text x="342.6" y="235.9">DO NOT SCALE DRAWING</text>
<text x="391" y="236.5">REVISION:</text>
<text x="403.9" y="236.5">00</text>
<text x="331.8" y="240.8">TITLE:</text>
<text x="288.5" y="251.7">NAME</text>
<text x="304.2" y="251.7">SIGNATURE</text>
<text x="321.2" y="251.7">DATE</text>
<text x="331.8" y="250.7">CLIENT :</text>
<text x="274.8" y="255.8">DRAWN</text>
<text x="275.1" y="260.1">CHK'D</text>
<text x="274.6" y="264.2">APPV'D</text>
<text x="275.9" y="268.7">Q.C.</text>
<text x="275" y="273">MATERIAL:</text>
<text x="302.9" y="273">WEIGHT:</text>
<text x="330" y="272.5">DWG NO.</text>
<text x="330.1" y="285.6">SCALE:</text>
<text x="338.8" y="285.6">1:50</text>
<text x="375.8" y="285.6">SHEET 1 OF 1</text>
</g>
</svg>
